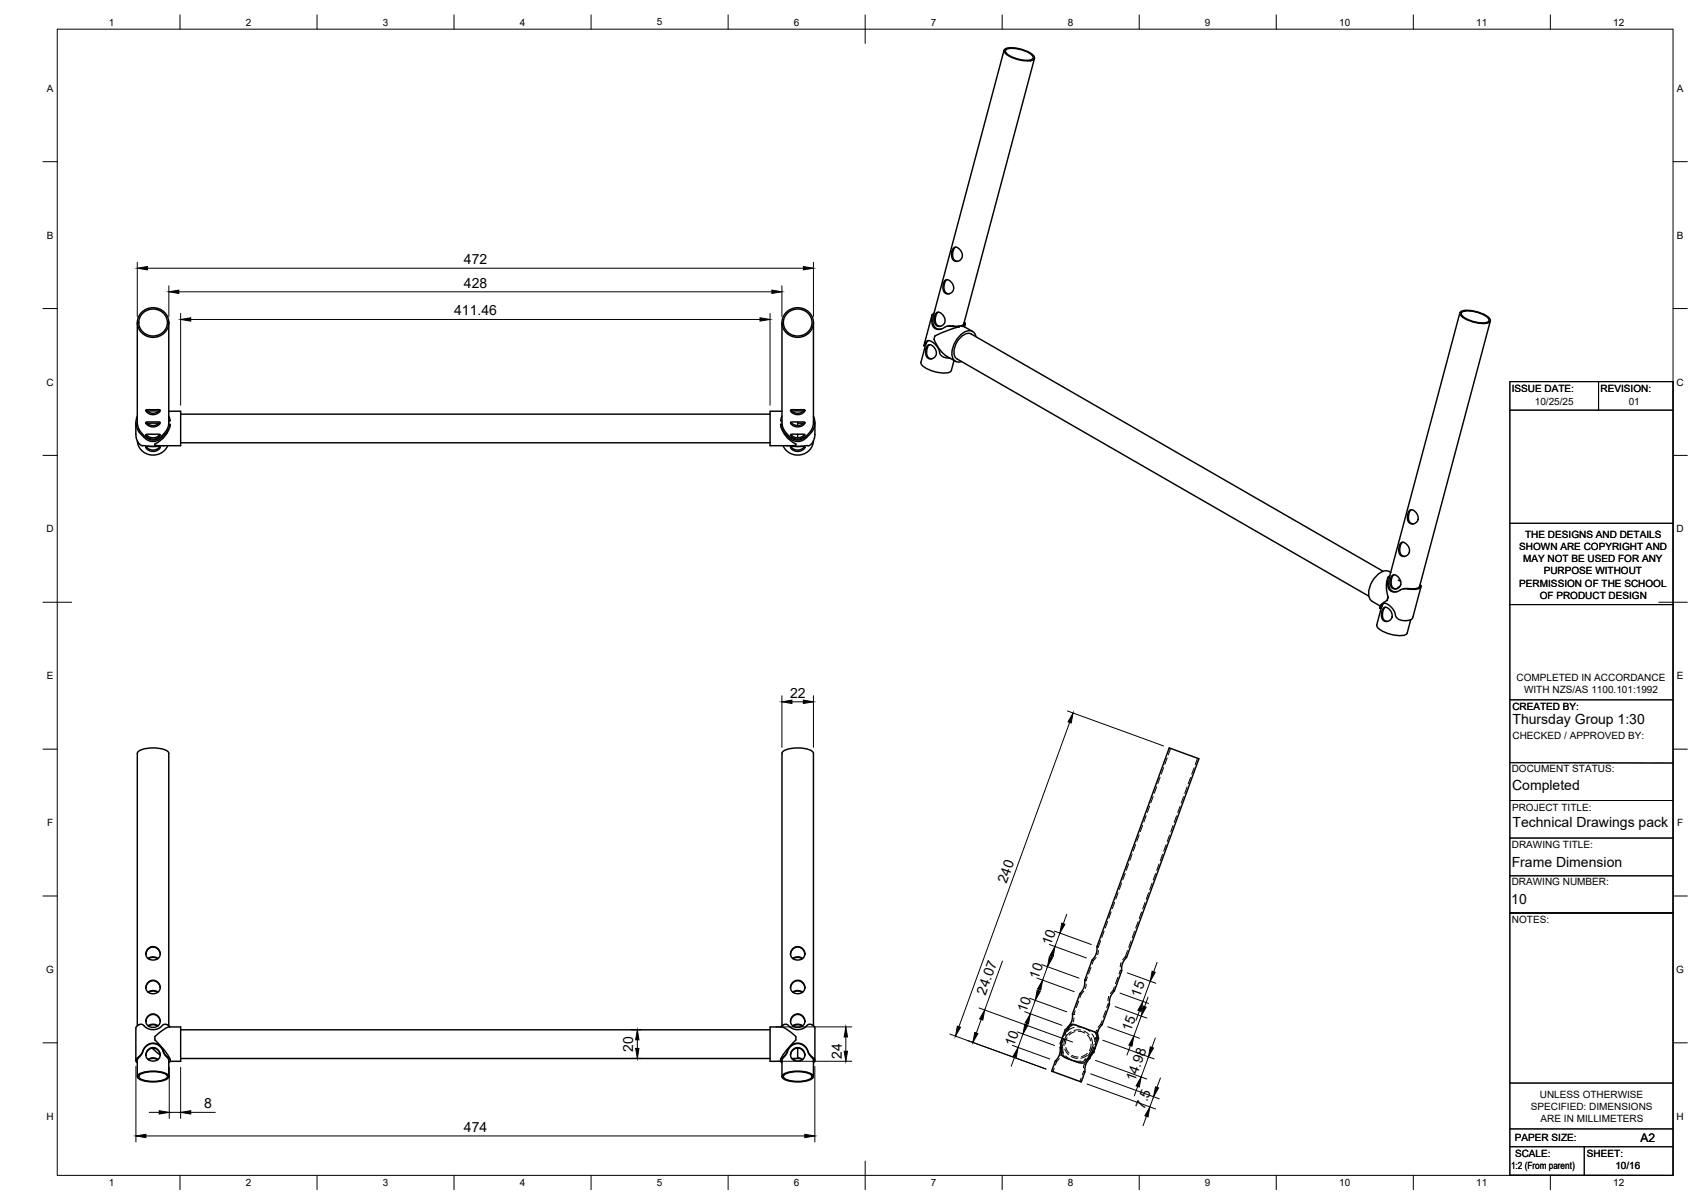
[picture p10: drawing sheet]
<svg xmlns="http://www.w3.org/2000/svg" width="594mm" height="420mm" viewBox="0 0 594 420" stroke-linecap="round" stroke-linejoin="round" font-family="sans-serif">
<!-- layer: Visible -->
<g fill="none" stroke="#000" stroke-width=".51">
<path d="M350.5 17.5l-24.7 92.8-.2 1.5a2.45 2.45 0 0 0 3 3M350.8 17.1a10.9 10.9 0 0 1 10.2 2.6l.1 .4a2.32 2.32 0 0 1-3 1.2 11.2 11.2 0 0 1-7.5-3.1l-.1-.8zM351.1 17.3a9.5 9.5 0 0 1 8 1.1 1.7 1.7 0 0 1 1.3 2.2 9.5 9.5 0 0 1-7.9-1.1 1.7 1.7 0 0 1-1.4-2.2zM361.1 20.4l-24.7 92.6M329.8 97.9l.6-.3 .9 .2 .7 .7 .7 1.1 .1 1.7-.6 .7-.7 .5-1.3-.1-.9-1-.1-1.8zM330.6 97.6l-.8 .9-.3 1.5a1.97 1.97 0 0 0 1.8 2.5M332.9 86.5l.5-.2 .9 .2 1 .9 .5 1 .1 1-.2 .7-1.2 1h-1.3l-.9-1.1-.1-1.6zM333.6 86.3l-.7 .7-.4 1.7a1.97 1.97 0 0 0 1.8 2.5M47.9 112.6v34.9l.7 2.4M49.6 108.9a5.3 5.3 0 0 1 7.5-.2 5.3 5.3 0 0 1 .2 7.5 5.3 5.3 0 0 1-7.5 .2 5.3 5.3 0 0 1-.2-7.5zM49.6 109.5a4.9 4.9 0 0 1 6.8-.7 4.9 4.9 0 0 1 .9 6.8 4.9 4.9 0 0 1-6.9 .7 4.9 4.9 0 0 1-.8-6.8zM58.9 112.6v35.5"/>
<path d="M272.9 112.6l.1 35.5M274.6 108.9a5.3 5.3 0 0 1 7.5-.2 5.3 5.3 0 0 1 .2 7.5 5.3 5.3 0 0 1-7.5 .2 5.3 5.3 0 0 1-.2-7.5zM274.6 109.5a4.9 4.9 0 0 1 6.8-.7 4.9 4.9 0 0 1 .9 6.8 4.9 4.9 0 0 1-6.9 .7 4.9 4.9 0 0 1-.8-6.8zM283.9 112.6v34.9a7.1 7.1 0 0 1-2.3 4.5l-1.5 1.2-1.9 .4-2.1-.8-1.5-1.6a5.7 5.7 0 0 1-1.6-3.1M324 118.9l-1 1.6-1.5 6a3.5 3.5 0 0 0 2.7 2.5 9.9 9.9 0 0 0 7.7 .6l1.1-3.8M325.3 110l-2.8 10.7M325.4 109.9v3.3l.5 1.1 .8 .5 1.8 .1 2.4-1.1 4 .2M326 109.3l-.6 .6M326.8 109.3l.5-.4 .9 .3 1.5 1.6 .2 .8-.2 1.1-1.3 1.1-1.3-.1-.8-1-.2-1.8zM327.5 108.9l-.8 1-.2 1.5a1.94 1.94 0 0 0 1.8 2.5M334.5 113.8l-3.9 .1M334.9 114l-3.1 .9-4.6 1.9-.9 .5-.2 .8a11.3 11.3 0 0 0 4.4 6.3l3 1.7"/>
<path d="M335.4 113.7l-.9 .1 .4 .2M335.4 113.7l.4 .2M335.8 113.9l.7 .1 3 1.7M336.4 113l-1 .7M336.4 113h.1M336.5 112.6l.4 .2a.96 .96 0 0 1-1.1 1.1M336.9 113.1l-.2 1M339 116.5l143.8 82.9M339 116.5a4.4 4.4 0 0 0-5 2.9 4.4 4.4 0 0 0 0 5.8M340.7 117.5a2.56 2.56 0 0 0-1.8-2.1 2.56 2.56 0 0 0-2.7 .7 8.9 8.9 0 0 0-3.8 8.6 2.29 2.29 0 0 0 3.3 1.5M509.6 109.2l-24.7 92.6-.2 1.8a2.41 2.41 0 0 0 3 2.8M509.9 108.7a10.9 10.9 0 0 1 10.2 2.7l.1 .4a2.32 2.32 0 0 1-2.9 1.1 11.2 11.2 0 0 1-7.6-3.1l-.1-.8z"/>
<path d="M510.2 109a9.5 9.5 0 0 1 8 1.1 1.7 1.7 0 0 1 1.3 2.1 9.5 9.5 0 0 1-7.9-1.1 1.7 1.7 0 0 1-1.4-2.1zM520.2 112l-24.7 92.6M322.5 120.7l1.1-1.7 .8-.1 .7 .3 2.1 1.9 1.3 3 1.2 .6 1.8 .3M323 120.6l-.5 .1M323.7 120.6l.6-.3 .9 .2 1 .8 .4 .9 .3 .9-.2 1-1.3 1.1-1.3-.1-.9-1-.1-1.6zM324.5 120.3l-.6 .6-.5 1.8a1.94 1.94 0 0 0 1.9 2.5M334 125.2l143.8 82.8M47.4 147.5v4.1M47.4 151.6a3.4 3.4 0 0 0 2.4 3.9l3.2 .3 3.4-.3M47.9 145.2a6.5 6.5 0 0 0 2.1 7.2l1.8 1.3 2.3 .3 1.9-.9 2.3-2.4M47.9 153.8a5.6 5.6 0 0 0 4.7 5 5.6 5.6 0 0 0 6-3.3M51 151.7l4.4-.2 .5 .4-1.1 1-1.6 .3-1.6-.5-.6-.6z"/>
<path d="M51 147.4l4.4-.2 .5 .4-1 1-1.7 .4-1.6-.6-.5-.5zM51 156l4.3-.2 .6 .3-1 1.1-1.7 .3-1.6-.5-.6-.6zM51 151.6l.9 .8 1.3 .4 1.5-.3 1.1-.9M51 147.3l.9 .8 1.3 .4 1.5-.2 1.1-1M51 155.9l.9 .8 1.3 .4 1.4-.3 1.2-.9M51 143.1l.9 .7 1.4 .4 1.4-.2 1.1-.9M51 143.1l4.4-.1 .5 .3-1.1 1.1-1.6 .3-1.7-.6-.5-.6zM51.4 143.4h4.1M51.4 147.7h4.1M56.9 155.5h.4M58.9 148.1h.5M58.9 148.1a8.7 8.7 0 0 1-2.5 4.1l-1.9 1.2h-2.1l-1.7-.9-2.1-2.6"/>
<path d="M58.9 143.5h4.2v12h-8l-1-.2v-.4a9.2 9.2 0 0 0 5.3-6.8l-.4 1.4-.7 1.2M58.9 146.9h.5M58.9 145.2l.5 1.7M63.1 154.5h205.7M63.1 144.5h205.7M272.5 146.9h.4M272.5 148.1h.5M272.9 145.2l-.4 1.7M272.9 143.5h-4.1v12l9-.2M274.5 155.5h.4M276 147.4l4.4-.2 .5 .4-1 1-1.7 .4-1.6-.6-.6-.6zM276 156l4.3-.2 .6 .3-1 1.1-1.7 .3-1.6-.5-.6-.6z"/>
<path d="M276 151.6l4.4-.1 .5 .3-1 1.1-1.7 .3-1.6-.5-.6-.6zM276 143.1l4.4-.1 .5 .3-1 1-1.7 .4-1.7-.6-.5-.5zM276.1 151.6l.8 .8 1.3 .4 1.5-.3 1.1-.9M276.1 147.3l.8 .8 1.3 .4 1.5-.2 1.1-1M276.1 155.9l.8 .8 1.3 .4 1.4-.3 1.2-.9M276.1 143.1l.8 .7 1.4 .4 1.4-.2 1.1-.9M276.4 143.4h4.1M278.4 147.7h2.1M278.4 147.3v1.2M278.4 151.5v1.3M283.9 153.8a5.6 5.6 0 0 1-4.6 5 5.6 5.6 0 0 1-6-3.3M283.9 145.2a6.4 6.4 0 0 1-2 7.1l-1.7 1.4-1.9 .4-1.6-.4-1.9-1.6a7.1 7.1 0 0 1-2.3-4 9.1 9.1 0 0 0 5.3 6.8v.4"/>
<path d="M284.4 147.5l-.1 5.1-.3 1.2-.9 1.2-.9 .6-4.2 .2-2.5-.3M491.9 178.2l.6-.3 .9 .2 1.4 1.7 .2 .9-.2 1-1.2 1.1-1.3-.1-.9-1-.1-1.6zM492.7 177.9l-.6 .4-.3 .9-.2 2 .6 1.2 1.2 .4M485.4 199.7a3.9 3.9 0 0 0-5.2 1.5 8 8 0 0 0-2.1 7.7l.9 .9 2.8 1.7M488.9 189.5l.6-.3 .9 .2 .9 .9 .6 1.1 .1 .8-.2 .9-1.2 1h-1.2l-1-1.1-.2-1.5zM489.6 189.2l-.4 .3-.4 1.1-.2 2 .7 1.2 1.1 .3M482.8 212.3l.6-.4 .7 .1 .7 .5 .8 1.1 .3 1.8-.4 .7-.8 .6-1.3 .1-.9-.8-.3-2zM483.1 210.5l-1 1.6-1.5 6a3.5 3.5 0 0 0 2.8 2.5 9.9 9.9 0 0 0 7.6 .7l1.4-5M483.6 211.9l-.8 1.1-.2 2.1 .6 1.4 1.2 .3M484.1 202.7a10.9 10.9 0 0 0 .4 5.7l-.3 1.1M484.2 209.5l-2.3 1.6-.3 1.2 .5-.1M484.4 201.6l-.3 1.2"/>
<path d="M484.5 208.4l-.3 1.1M485.1 201a1.65 1.65 0 0 0-.7 1.8l.2 2.4 .4 .7 .8 .5 1.2 .2 2.4-1 1.6-.1a7.8 7.8 0 0 0 4.7-.3l.3-.7-.4-.3M485.9 200.9l.5-.3 .9 .2 1 .8 .5 1.1 .2 .9-.3 .8-1.1 1h-1.3l-.9-.9-.2-1.8zM486.6 200.6l-.8 1.1-.2 2.1 .6 1.3 1.2 .4M488.1 202.4l.8 .5M488.7 204.6l-1.1 .8M495.5 204.6a5 5 0 0 1-4.1 .8l-1.7 .1M495.5 204.6h.1M496 204.7l-2.8 10.7-.7 .8-2.6 .4-1.9-.6-.7-.7-.5-1.7-.6-1.1-1-1-1.3-.8h-1.3l-1 1.6M50.9 333l.7-1.7 .8-.5 .9-.3 1 .2 .8 .5 .5 .8 .3 1M51.7 334.5l1.5-.6 1.1 .1 .8 .5M51.7 331l1.6-.7 1 .2 .8 .5 .6 1 .2 .8-.5 1.5-1.7 .7-1.1-.1-1.1-.6-.6-1.4 .2-.8z"/>
<path d="M51.8 334.6l1.4-.5 1.8 .5M275.9 333l.7-1.7 .8-.5 .9-.3 1 .2 .8 .5 .6 .9 .2 .9M276.7 334.5l1.5-.6 1.3 .2 .7 .4M276.8 331l1.5-.7 1.1 .2 .7 .5 .7 1.1 .1 .8-.5 1.4-1.7 .7-1.1-.1-1.1-.6-.6-1.5 .2-.8zM276.8 334.6l1.4-.5 1.8 .5M47.4 358.8v11.3M47.9 357.9v-95a3.5 3.5 0 0 1 3.4-1.7 9.9 9.9 0 0 1 7.5 1.3l.1 95.4M50.9 356.5l.6-1.6 .8-.6 .9-.3 .8 .1 .9 .4 .7 1 .3 1M50.9 344.7l.2-.9 .6-.8 .8-.5 .9-.3 1 .3 .7 .5 .5 .7 .3 1M51.5 354.8l.7-.6 1-.4 1.6 .5 1 1.4 .1 .8-.3 1-.7 .6-1 .4h-1.1l-1-.4-.6-.6-.3-.9 .2-1zM51.5 343l1-.7 .8-.2 1.5 .4 1 1.4 .1 .8-.3 1.1-.7 .6-1 .4-1.1-.1-1-.4-.6-.7-.3-.7 .2-1.1zM51.7 358l1.6-.6 1.8 .6"/>
<path d="M51.7 346.2l1.5-.5 1.1 .1 .8 .4M51.8 358.1l1.5-.5 1.7 .5M51.8 346.3l1.4-.5 1.8 .5M58.3 357.6a2.58 2.58 0 0 0-2.7 1.2l-1.7 .5-1.7-.1-1-.4-1.3-1.2-.8-.2-1 .5-.7 .9M58.3 357.6l1 .8M63.1 359.4h205.7M272.5 358.4a1.79 1.79 0 0 1 2.5-.7l1.4 1.2 1.9 .4 2.2-.4 1.8-1.4h.7l1.2 .6 .2 .7v11.3M272.9 357.9v-95a3.5 3.5 0 0 1 3.4-1.7 9.9 9.9 0 0 1 7.5 1.3l.1 95.4M275.9 356.5l.6-1.6 .8-.6 .9-.3 1.7 .5 .7 .8 .3 1.2M275.9 344.7l.3-1 .5-.7 .8-.5 .9-.3 1 .3 .8 .5 .5 .8 .2 .9M276.5 354.8l.7-.6 1-.4 1.6 .5 1.1 1.5v.8l-.3 .9-.6 .6-1.1 .4h-1.1l-1-.4-.5-.6-.4-1zM276.5 343l1-.7 .8-.2 1.5 .4 1 1.3 .1 .8-.2 1-.7 .7-1 .4-1.1 .1-1.1-.5-.5-.5-.4-1.1z"/>
<path d="M276.7 358l1.6-.6 1.9 .6M276.7 346.2l1.5-.5 1.1 .1 .9 .4M276.8 358.1l1.5-.5 1.7 .5M276.8 346.3l1.4-.5 1.8 .5M371.8 359.3l1.7-1.6 1-.3 7.8 2.8 .8 .5 .4 1.7-1.8 4.8-1.6 1.5-.7 1.1a2.55 2.55 0 0 1-3.8 .7l-4.1-1.5-1.1-1.1-.3-3.9zM372.6 358.6l1.4-2 .4-2.8 2.5-7 1.5-2.3 .2-2.4 2.6-7.1 1.5-2.2 .2-2.5 25.2-69.3 10.4 3.8-25.3 69.3-1.4 2.1-.3 2.6-2.5 7.1-1.5 2.1-.3 2.5-2.5 7.1-1.2 1.6-.5 1.5M47.9 370.8l-.3-.2a2.04 2.04 0 0 1 1.2-2.2l.8-1 .6-1.5 .9-1 1.3-.7 1.3-.2 1.2 .4 1.1 .8 1.3 2.3 1.1 1.2a1.58 1.58 0 0 1 .8 1.9l-.3 .2M47.9 375.7l.1-6 1.4-1.7 1.4-2.7 1.1-.8 1.2-.3 1.5 .2 1.1 .6 1 1.4 .6 1.4 1.5 1.9 .1 6M48.4 374.9a11.8 11.8 0 0 1 10.1 0 .83 .83 0 0 1 0 1.5 11.8 11.8 0 0 1-10.1 0 .83 .83 0 0 1 0-1.5zM48.8 375a10.7 10.7 0 0 1 9.2 0 .76 .76 0 0 1 0 1.3 10.7 10.7 0 0 1-9.2 0 .76 .76 0 0 1 0-1.3zM50.9 368.2l.6-1.5 1-.7 .7-.2h.8l.9 .5 .7 .9 .3 1M51.6 366.5l1.6-.9 1.5 .4 1.1 1.4 .1 .9-.3 1-.9 .7-.9 .3-1.1-.1-.9-.4-.7-.9-.2-.8z"/>
<path d="M51.7 369.7l1.6-.5 1.8 .5M51.8 369.8l1.5-.5 1.7 .5M53.8 365.8l-.4 .3 2.5 2.1M59.4 370.1a14.4 14.4 0 0 0-4.4-6.3l-.9-.9v-1.2a12.7 12.7 0 0 1 5-3.3h4v12h-3.8M63.1 369.4h205.7M272.9 370.8l-.2-.2a1.71 1.71 0 0 1 1-2l2.5-3.7 1.2-.7 1.3-.2 1.2 .4 1.1 .8 1.3 2.4 1.1 1.1a1.53 1.53 0 0 1 .8 1.9l-.3 .2M272.9 375.7l.1-6 1.5-1.9 1.3-2.5 .8-.6 1.5-.5 1.6 .2 1.1 .7 .9 1.1 .8 1.8 1.4 1.7v6M273.4 374.9a11.8 11.8 0 0 1 10.1 0 .83 .83 0 0 1 0 1.5 11.8 11.8 0 0 1-10.1 0 .83 .83 0 0 1 0-1.5zM273.8 375a10.7 10.7 0 0 1 9.2 0 .76 .76 0 0 1 0 1.3 10.7 10.7 0 0 1-9.2 0 .76 .76 0 0 1 0-1.3zM275.9 368.2l.6-1.5 1-.7 .7-.2 1.7 .5 .7 .8 .3 1.1M276.6 366.5l1.6-.9 1.5 .4 1.1 1.3 .1 .8-.3 1.1-.7 .7-1.1 .4-1.1-.1-.9-.4-.5-.5-.4-1 .2-1.1zM277.3 369.4l-.6 .3"/>
<path d="M277.8 361.7v1.2M277.8 361.7a12.8 12.8 0 0 0-5-3.3h-4v12h3.7M277.8 362.9a18.8 18.8 0 0 0-5.4 7.2M278 369.4l-1.2 .4M278.4 369.3l1.6 .5M278.4 369.2l1.8 .5M278.4 365.8v3.6h-2M370.3 365l-.6 3.3-1.3 2-1.3 3.5 10.3 3.8 1.3-3.6 .2-2.3 1.5-2.4 .6-1.5M381.6 367.2l-.9 1.3"/>
</g>
<!-- layer: Hidden -->
<g fill="none" stroke="#000" stroke-width=".35">
<path d="M402.5 277.9l-.8 2.3M403.7 274.6l-.8 2.2M404.9 271.2l-.8 2.3M406.2 267.9l-.9 2.2M407.4 264.5l-.8 2.2M408.6 261.2l-.8 2.2M413.1 278l-.8 2.2M414.3 274.6l-.8 2.3M415.6 271.3l-.9 2.2M416.8 267.9l-.8 2.3M418 264.6l-.8 2.2M395.2 298.1l-.8 2.2"/>
<path d="M396.4 294.7l-.8 2.3M397.6 291.4l-.8 2.2M398.8 288l-.8 2.2M400 284.6l-.8 2.3M401.3 281.3l-.8 2.2M405.8 298.1l-.8 2.3M407 294.8l-.8 2.2M408.2 291.4l-.8 2.3M409.4 288.1l-.8 2.2M410.7 284.7l-.8 2.3M411.9 281.3l-.8 2.3M387.8 318.2l-.8 2.3"/>
<path d="M389.1 314.9l-.9 2.2M390.3 311.5l-.8 2.3M391.5 308.1l-.8 2.3M392.7 304.8l-.8 2.2M394 301.4l-.9 2.3M398.5 318.3l-.9 2.2M399.7 314.9l-.8 2.3M400.9 311.6l-.8 2.2M402.1 308.2l-.8 2.3M403.4 304.9l-.9 2.2M404.6 301.5l-.8 2.2M380.8 337.6l-.8 2.3"/>
<path d="M381.2 335l.5 .2M381.7 335.2l-.5 1.3M382.6 334.2l-.9 1M382.9 330.3l.5 .2M383.1 333.1h.1M383.4 330.5h.1M383.4 331.7l-.3 1.4M384.2 328.3l-.8 2.2M385.4 324.9l-.8 2.3M386.6 321.6l-.8 2.2M391.1 338.6h.1M391.1 338.6l.4 .2"/>
<path d="M391.1 338.6l-.5 1.3M391.3 336l-.3 1.4M391.3 336h.1M392.8 333.9l-1 1.1M392.8 333.9l.4 .2M393.6 331.7l-.8 2.2M394.8 328.4l-.8 2.2M396 325l-.8 2.2M397.2 321.6l-.8 2.3M372.6 358.6l-1 2.7M372.6 358.5l.5 .2M373.1 358.7l-.5 1.3"/>
<path d="M373.3 358.6l-1 .9-.5-.2M374 357.7l-.9 1M374.4 353.8l.4 .2M374.6 356.6h.1M374.8 354h.1M374.9 355.2l-.3 1.4M374.9 358.5l-2.1 1.1M375.3 352.7l-.5 1.3M376 357.9l-1.4-.2-.8 .4M376.1 358.4l2.1 .3 2.2 1.2M376.4 359.9l2.2 .6M376.5 349.4l-.8 2.2"/>
<path d="M376.9 346.8l.5 .1M377.2 359.5l-2.3 .1M377.4 346.9l-.5 1.3M378.3 345.9l-.9 1M378.3 359.8l1.9 1.4M378.6 342.1l.5 .1M378.9 344.8h.1M379.1 342.2v.1M379.1 343.5l-.2 1.3M379.6 341l-.5 1.2M381.5 359.9h.1a2.72 2.72 0 0 1 1.4 2.4M382.7 359.5l-.2 1.4"/>
<path d="M382.7 359.5h.1M384.2 357.4l-.9 1.1M384.2 357.4l.5 .2M384.7 356.1l-.5 1.3M385.9 352.8l-.8 2.2M386.8 350.4h.1M386.8 350.4l.4 .1M386.8 350.4l-.5 1.3M387 347.8l-.3 1.4M388.5 345.7l-.9 1M388.5 345.7l.5 .1M389 344.4l-.5 1.3"/>
<path d="M390.2 341l-.8 2.3M368 372.8l-.5 1.2M368.4 370.3l.4 .2M368.8 370.5l-.4 1.1M369.8 369.4l-1 1.1M370.1 365.6l.4 .2M370.1 364l.5 .2M370.3 368.3h.1M370.4 365.3l.9 2.2M370.5 365.8h.1M370.6 367l-.3 1.3M370.8 365.2l.2 1.7a2.15 2.15 0 0 0 1.5 2.4"/>
<path d="M371 361.7l-.6 2.4M371 361.7l-.5 1.2M371 364.5l-.5 1.3M371.2 362.4l-.9 2.6M371.7 362.7l-.3 2.3M371.7 366.1l1.2 1.9M371.9 360.3l-.9 1.4M372 368.5l1.9 1.3M372 365.5l1.2 2M372.2 361.1l-.8 2.2M372.5 362.1l-.6 2.3M373.6 369.8l2.3 .7"/>
<path d="M373.9 360l-1.7 1.6M373.9 368.7l2.2 .7M374.1 368.3l2.2 .6M375.1 370.2l2.3 .1M375.2 360l-2 1.2M377.4 376.2l-.5 1.2M378.2 373.8v.1M378.2 373.9l.5 .1M378.2 373.9l-.4 1.2M378.5 371.3l-.3 1.4M378.5 371.3h.1M378.9 369.4l-.1 .1a1.9 1.9 0 0 1-1.7 1.2"/>
<path d="M379.3 368.4l-2 .9M379.5 367.6l-2 1.1M379.5 361.2l1.2 2M379.9 369.2l-.9 1M379.9 369.2l.5 .1M380.4 367.9l-.5 1.3M380.7 368.5l-2.1 1.5M380.8 362.1l.6 2.3M380.9 364.4l-.2 1.2-.5 1M381.2 360.8l1 2.2M381.2 365.5l-1 2.1M381.3 367l-1.7 1.5"/>
<path d="M381.3 367l.4 .2M381.6 364.5l-.8 2.3M381.8 365.6l-.8 2.2M381.9 365.2l-.6 1.8M382.2 365.8l-.6 1.4M382.2 365.8l-.5 1.2M382.4 364.2l-.2 1.6M382.5 362.1h.1M382.5 362.1l.5 .2M382.5 362.1l-.5 1.3M383 362.3l-.8 2.2M383 362.3l.5 .1"/>
<path d="M383 360.7v1.6"/>
</g>
<!-- layer: Visible Narrow -->
<path d="M323.3 119.9l-.4 .1M325.6 111.7h-.4M325.9 109.9h-.5M332.8 113.8l-.5 .1M336.9 112.9l-.5 .1M482.4 211.5l-.4 .1M484.8 203.3h-.4M485 201.5h-.6M491.9 205.4l-.5 .1M496 204.5l-.5 .1" fill="none" stroke="#000" stroke-width=".35"/>
<!-- layer: TITLEBLOCK -->
<g fill="none" stroke="#000" stroke-width=".36">
<path d="M527 133.2h57v277l-57-.1zM558 133.2v9.9M527 143.1h57M527 182.6h57M527 211h57M527 244.2h56.9M527 279.4h57M527 266.1l57 .2M527 292.5h57M527 318.6h57M527 305.6h57M527.1 378h57"/>
<path d="M527 394h56.9M527 400.2h57M553 400.2v10"/>
</g>
<!-- layer: BORDER -->
<g fill="none" stroke="#000" stroke-width=".35">
<path d="M20 10.2h564v400h-564zM62.8 5.2v5M110.7 5.2v5M158.5 5.2v5M206.3 5.2v5M254.1 5.2v5M302 5.2v10M349.8 5.2v5M397.6 5.2v5M445.5 5.2v5M493.3 5.2v5M541.1 5.2v5"/>
<path d="M15 56.4h5M584 56.4h5M15 107.7h5M584 107.7h5M15 158.9h5M584 158.9h5M15 210.2h10M579 210.2h10M15 261.4h5M584 261.4h5M15 312.7h5M584 312.7h5"/>
<path d="M15 363.9h5M584 363.9h5M62.8 410.2v5M110.7 410.2v5M158.5 410.2v5M206.3 410.2v5M254.1 410.2v5M302 405.2v10M349.8 410.2v5M397.6 410.2v5M445.5 410.2v5M493.3 410.2v5"/>
<path d="M541.1 410.2v5"/>
</g>
<!-- layer: FD_Dimensions -->
<g fill="none" stroke="#000" stroke-width=".35">
<path d="M47.9 91.5v19M51.4 93.6h229M58.9 99.7v10.8M272.9 99.7v10.8M283.9 91.5v19M62.4 101.8h207M63.1 109.4v32M66.6 111.5h198.7M268.8 109.4v32M272.9 242.8v18M276.4 244.9h4M283.9 242.8v18"/>
<path d="M372.6 248.1l33.5 12.2M373.4 252.1l-38.7 106.2M372.3 319l-1.1 3.3M349.9 335.4l-6.2 17.1M363.6 336.6l13 4.8M365.6 337.3l-1.7 4.7M366.3 329.6l12.9 4.7M367.1 333.6l-1.3 3.3M368 324.9l12.9 4.7M368 330.8l-1.2 3.3M370 325.6l-1.8 4.7M393.5 339.5l10 3.6"/>
<path d="M403.9 335.8l-1.2 3.3M220.4 359.4h3.4M270.9 358.4h26.4M341.7 351.7l32.7 11.9M342.5 355.7l-1.7 4.8M357.7 353.1l13 4.7M359.4 348.4l13 4.7M359.5 354.2l-2.2 6.2M361.4 349.1l-1.8 4.7M361.9 341.3l13 4.8M362.7 345.3l-1.2 3.3M363.7 342.5l-1.2 3.3"/>
<path d="M386.7 358.3l11 4M389.2 351.3l11.1 4M390.9 346.6l10 3.6M397.7 352.7l-1.2 3.3M398.3 354.6l-2.5 7M400.7 348l-1.2 3.3M401.5 342.4l-2.6 7.1M47.4 372.1v26.4M59.1 372.4v17.9M63.1 372.4v17.9M220.4 369.4h3.4M222.5 362.9v3"/>
<path d="M270.9 370.4h26.4M284.4 372.1v26.4M295.2 361.9v5M331.5 360.8l33.6 12.3M353.4 364.8l13 4.7M354.2 368.8l-1.2 3.3M355.1 360.1l13 4.7M357.1 360.8l-1.7 4.7M379.4 378.3l24 8.7M380.7 374.7l23.9 8.8M382.4 370l17.9 6.6M384.9 363l17.9 6.5"/>
<path d="M394.6 364.9l-1.2 3.3M397.1 379.1l-1.2 3.3M400.9 368.8l-2.6 7M403.3 362.2l-1.2 3.3M405 376.2l-1.2 3.3M50.9 396.4h230M52.1 388.2h3.5M59.1 388.2h4M66.6 388.2h8.6M400.2 389.6l-1.2 3.3M402.7 382.7l-1.3 3.6"/>
</g>
<g fill="#000" stroke="#000" stroke-width=".35">
<path d="M47.9 93.6l3.5-.6v1.2zM280.4 93l3.5 .6-3.5 .6zM58.9 101.8l3.5-.6v1.2zM63.1 111.5l3.5-.6v1.2zM265.3 110.9l3.5 .6-3.5 .6zM269.4 101.2l3.5 .6-3.5 .6zM272.9 244.9l3.5-.6v1.2zM280.4 244.3l3.5 .6-3.5 .6zM374.5 248.8l-.6 3.5-1.1-.4zM366.3 333.9l1.1 .3-1.8 3.1zM368.2 330.3l-.6 3.5-1.1-.4zM370.6 322.1l1.1 .4-1.7 3.1z"/>
<path d="M402.1 338.9l1.1 .4-1.7 3.1zM334.2 358.1l1.1 .4-1.8 3.1zM343.7 352.5l-.7 3.5-1.1-.4zM357.7 357.3l1.1 .4-1.7 3.1zM359.6 353.8l-.6 3.5-1.1-.4zM362 345.6l1.1 .4-1.7 3.1zM363.9 342l-.6 3.5-1.1-.4zM398.9 349.5l-.6 3.5-1.1-.4zM399 351.1l1.1 .4-1.8 3.1zM221.9 365.9h1.1l-.5 3.5zM222.5 359.4l.5 3.5h-1.1zM294.7 366.9h1.1l-.6 3.5z"/>
<path d="M295.2 358.4l.6 3.5h-1.1zM340.2 360.3l1.1 .4-1.7 3.1zM355.4 365.5l-.7 3.5-1.1-.4zM395.8 361.6l-.7 3.5-1.1-.4zM398.3 375.8l-.6 3.5-1.1-.4zM401.5 365.3l1.1 .4-1.7 3.1zM403.3 379.3l1.1 .3-1.7 3.1zM47.4 396.4l3.5-.6v1.2zM55.6 387.6l3.5 .6-3.5 .6zM63.1 388.2l3.5-.6v1.2zM280.9 395.8l3.5 .6-3.5 .6zM401.4 386.3l-.7 3.5-1.1-.4z"/>
</g>
<g font-size="4.9">
<text x="161.9" y="92.2">472</text>
<text x="161.9" y="100.4">428</text>
<text x="158.5" y="110">411.46</text>
<text x="275.8" y="243.5">22</text>
<text x="527.9" y="252.8">Thursday Group 1:30</text>
<text x="527.8" y="275.8">Completed</text>
<text x="527.9" y="288.7">Technical Drawings pack</text>
<text x="527.7" y="302.5">Frame Dimension</text>
<text x="351.3" y="308.5" transform="rotate(-70 351.3 308.5)">240</text>
<text x="527.5" y="315.3">10</text>
<text x="366.8" y="330.2" transform="rotate(-70 366.8 330.2)">10</text>
<text x="362.4" y="341.9" transform="rotate(-70 362.4 341.9)">10</text>
<text x="344" y="347.5" transform="rotate(-70 344 347.5)">24.07</text>
<text x="358.1" y="353.6" transform="rotate(-70 358.1 353.6)">10</text>
<text x="397.8" y="348.1" transform="rotate(-70 397.8 348.1)">15</text>
<text x="353.9" y="365.4" transform="rotate(-70 353.9 365.4)">10</text>
<text x="394.7" y="360.3" transform="rotate(-70 394.7 360.3)">15</text>
<text x="221" y="367" transform="rotate(-90 221 367)">20</text>
<text x="293.8" y="369.6" transform="rotate(-90 293.8 369.6)">24</text>
<text x="396.1" y="377.7" transform="rotate(-70 396.1 377.7)">14.98</text>
<text x="71.3" y="386.7">8</text>
<text x="399.5" y="387.2" transform="rotate(-70 399.5 387.2)">7.5</text>
<text x="161.9" y="395">474</text>
</g>
<text font-size="4.2" x="572.6" y="398.6">A2</text>
<g font-size="3.5">
<text x="37.9" y="8.9">1</text>
<text x="85.8" y="8.9">2</text>
<text x="133.6" y="8.9">3</text>
<text x="181.4" y="8.9">4</text>
<text x="229.3" y="8.9">5</text>
<text x="277.1" y="8.9">6</text>
<text x="324.9" y="8.9">7</text>
<text x="372.7" y="8.9">8</text>
<text x="420.6" y="8.9">9</text>
<text x="467.4" y="8.9">10</text>
<text x="515.3" y="8.9">11</text>
<text x="563.1" y="8.9">12</text>
<text x="16.3" y="32">A</text>
<text x="585.3" y="32">A</text>
<text x="16.3" y="83.3">B</text>
<text x="585.3" y="83.3">B</text>
<text x="16.2" y="134.6">C</text>
<text x="527.6" y="136.7">ISSUE DATE:</text>
<text x="558.7" y="136.7">REVISION:</text>
<text x="585.2" y="134.6">C</text>
<text x="535.7" y="141.3">10/25/25</text>
<text x="568.5" y="141.3">01</text>
<text x="16.2" y="185.8">D</text>
<text x="585.2" y="185.8">D</text>
<text x="532.4" y="187.8">THE DESIGNS AND DETAILS</text>
<text x="530.3" y="192">SHOWN ARE COPYRIGHT AND</text>
<text x="531.6" y="196.3">MAY NOT BE USED FOR ANY</text>
<text x="538.8" y="200.5">PURPOSE WITHOUT</text>
<text x="530.3" y="204.7">PERMISSION OF THE SCHOOL</text>
<text x="537.4" y="208.9">OF PRODUCT DESIGN</text>
<text x="16.3" y="237">E</text>
<text x="529.3" y="237.7">COMPLETED IN ACCORDANCE</text>
<text x="585.3" y="237">E</text>
<text x="532" y="241.9">WITH NZS/AS 1100.101:1992</text>
<text x="527.9" y="247.8">CREATED BY:</text>
<text x="527.9" y="257.8">CHECKED / APPROVED BY:</text>
<text x="527.7" y="269.6">DOCUMENT STATUS:</text>
<text x="527.8" y="282.9">PROJECT TITLE:</text>
<text x="16.4" y="288.3">F</text>
<text x="585.4" y="288.3">F</text>
<text x="527.7" y="295.8">DRAWING TITLE:</text>
<text x="527.6" y="309">DRAWING NUMBER:</text>
<text x="527.7" y="322.1">NOTES:</text>
<text x="16.1" y="339.6">G</text>
<text x="585.1" y="339.6">G</text>
<text x="537.5" y="383.1">UNLESS OTHERWISE</text>
<text x="534.3" y="387.3">SPECIFIED: DIMENSIONS</text>
<text x="16.2" y="390.8">H</text>
<text x="537.7" y="391.5">ARE IN MILLIMETERS</text>
<text x="585.2" y="390.8">H</text>
<text x="528.8" y="398.3">PAPER SIZE:</text>
<text x="528.8" y="403.9">SCALE:</text>
<text x="553.9" y="403.7">SHEET:</text>
<text x="37.9" y="413.9">1</text>
<text x="85.8" y="413.9">2</text>
<text x="133.6" y="413.9">3</text>
<text x="181.4" y="413.9">4</text>
<text x="229.3" y="413.9">5</text>
<text x="277.1" y="413.9">6</text>
<text x="324.9" y="413.9">7</text>
<text x="372.7" y="413.9">8</text>
<text x="420.6" y="413.9">9</text>
<text x="467.4" y="413.9">10</text>
<text x="515.3" y="413.9">11</text>
<text x="527.4" y="408">1:2 (From parent)</text>
<text x="563.1" y="413.9">12</text>
<text x="563.8" y="408.1">10/16</text>
</g>
</svg>
